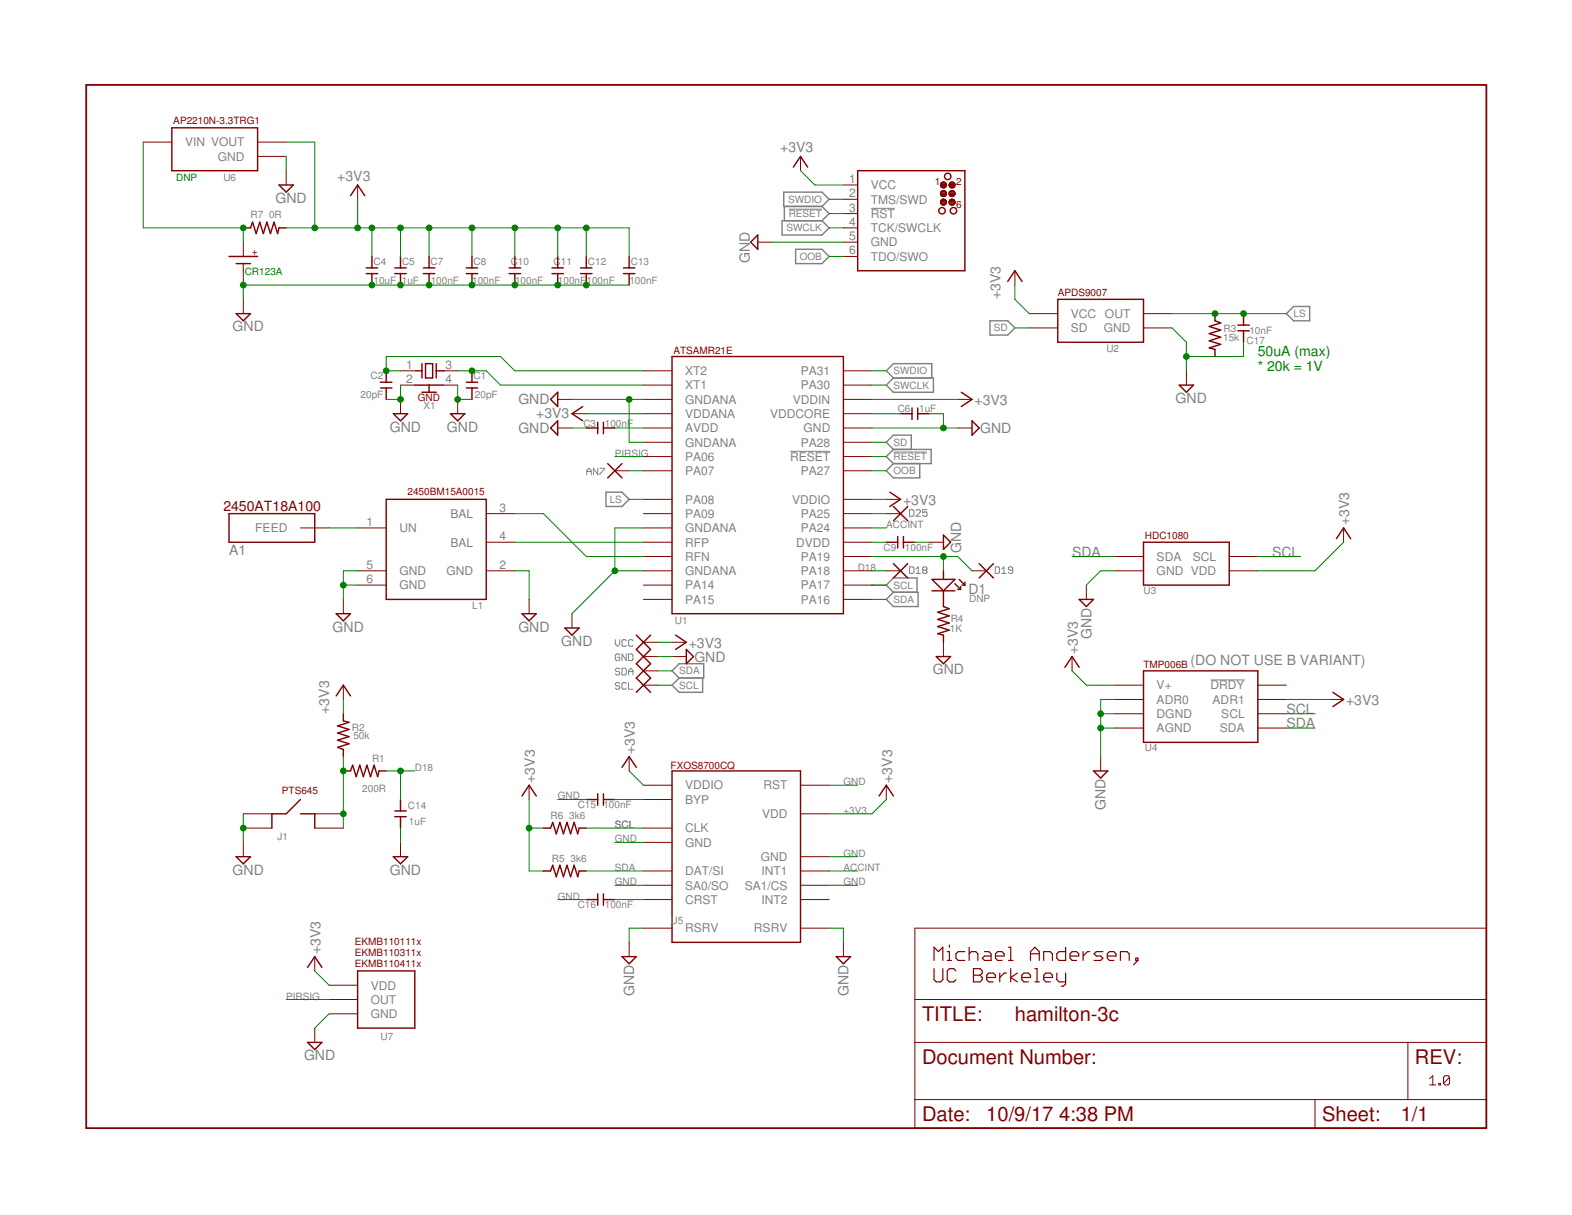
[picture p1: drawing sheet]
<svg xmlns="http://www.w3.org/2000/svg" width="279mm" height="216mm" viewBox="0 0 279 216" stroke-linecap="round" stroke-linejoin="round" font-family="sans-serif">
<g fill="none" stroke="#808080" stroke-width=".18">
<path d="M140.2 37.2h5.9M154.8 37h4.3M104.3 84.4v-.8l.4-.4 .4 .4v.8M104.3 83.8h.8M106.3 83.2v1.2l-.8-1.2v1.2M106.6 83.2h.8v.2l-.8 .8v.2M140.4 80.2h7.2M158.8 80.3h5.9M161.6 90.6h.6l.2 .2v.7l-.2 .2h-.6zM162.8 90.8l.2-.2h.4l.2 .2v.2l-.8 .7h.8M164.8 90.6h-.8v.5l.4-.1 .4 .1v.4l-.2 .2h-.4l-.2-.2M109.4 113.7v.7l.4 .5 .4-.5v-.7"/>
<path d="M110.2 116.4l-.2-.2h-.4l-.2 .2v.8l.2 .2h.4l.2-.2v-.4h-.4M110.2 119l-.2-.3h-.4l-.2 .3v.1l.2 .2h.4l.2 .2-.2 .4h-.4l-.2-.2M110.6 118.7h.5l.2 .3v.7l-.2 .2h-.5zM111.3 113.9l-.2-.2h-.4l-.1 .2v.8l.1 .2h.4l.2-.2M111.3 116.2v1.2l-.7-1.2v1.2M111.7 116.2h.6l.2 .2v.8l-.2 .2h-.6zM111.7 119.9v-.8l.4-.4 .4 .4v.8M111.7 119.3h.8M112.5 113.9l-.2-.2h-.4l-.2 .2v.8l.2 .2h.4l.2-.2M161.6 100.7h.6l.2 .2v.8l-.2 .2h-.6zM162.8 101.9h.8M162.8 101.1l.4-.4v1.2"/>
<path d="M164.2 101.3l-.2 .2v.2l.2 .2h.4l.2-.2v-.2l-.2-.2M164.2 101.3l-.2-.2 .2-.4h.4l.2 .2-.2 .4M164.2 101.3h.4M176.9 100.7h.6l.2 .2v.8l-.2 .2h-.6zM178.1 101.9h.7M178.1 101.1l.3-.4v1.2M180 101.3h-.6l-.2-.2 .2-.4h.4l.2 .2v.8l-.2 .2h-.4l-.2-.2M110.2 121.5l-.2-.2h-.4l-.2 .2v.2l.2 .2h.4l.2 .2-.2 .4h-.4l-.2-.2M111.3 121.5l-.2-.2h-.4l-.1 .2v.8l.1 .2h.4l.2-.2M111.7 121.3v1.2h.8M215.2 120.8h6"/>
</g>
<g fill="none" stroke="#808080" stroke-width=".25">
<path d="M139 39.2h7.1l1.3 1.3-1.3 1.3h-7.1zM139.3 34.1h6.8l1.3 1.3-1.3 1.3h-6.8zM139.4 36.7v2.5M146.1 36.7l1.3 1.3-1.3 1.2M141.4 44.3h4.7l1.3 1.3-1.3 1.2h-4.7zM176 57h3.1l1.3 1.3-1.3 1.2h-3.1zM228.6 55.7l1.3-1.2h2.9v2.5h-2.9zM158.8 67.2l-1.3-1.3 1.3-1.3h6.8v2.6M158.8 67.2h7.1v2.5h-7.1l-1.3-1.3zM158.8 79.9l-1.3 1.2 1.3 1.3M158.8 79.9l-1.3-1.3 1.3-1.3h3.2v2.6M158.8 79.9h6.7v2.5h-6.7"/>
<path d="M107.7 87.5h2.9l1.2 1.2-1.2 1.3h-2.9zM158.8 82.4l-1.3 1.3 1.3 1.2h4.7v-2.5M119.4 119.2l1.3-1.3h4.4v2.6h-4.4zM157.5 106.5l1.3-1.3h4.4v2.6h-4.4zM158.8 105.2l-1.3-1.2 1.3-1.3h4.2v2.5M120.7 120.5l-1.3 1.3 1.3 1.2h4.2v-2.5"/>
</g>
<g fill="none" stroke="#800000" stroke-width=".18">
<path d="M25.5 25.3h5M45.8 25.3h5.1M45.8 27.8h5.1M50.9 30.3v2.6M63.6 32.9v2.5M142.3 27.8v2.5M149.9 32.9h2.5M149.9 35.4h2.5M149.9 38h2.5M43.2 43v2.6M43.2 48.1v2.6M43.2 53.2v2.5"/>
<path d="M134.7 43h2.5M149.9 40.5h2.5M149.9 43h2.5M149.9 45.6h2.5M180.4 48.1v2.6M182.9 55.7h5.1M182.9 58.3h5.1M203.2 55.7h5.1M203.2 58.3h5.1M71.2 65.9h2.5M71.2 68.4h2.5M71.2 71v2.5"/>
<path d="M78.8 65.9h2.5M78.8 68.4h2.5M81.3 71v2.5M99.1 71h2.6M99.1 76.1h2.6M101.7 73.5h2.5M114.4 65.9h5M114.4 68.4h5M114.4 71h5M114.4 73.5h5M114.4 76.1h5M114.4 78.6h5"/>
<path d="M149.9 65.9h5.1M149.9 68.4h5.1M149.9 71h5.1M149.9 73.5h5.1M149.9 76.1h5.1M149.9 78.6h5.1M170.2 71h2.6M170.2 76.1h2.6M210.9 65.9v2.5M53.4 93.8h5.1M63.6 93.8h5M86.4 91.3h5.1"/>
<path d="M86.4 96.4h5.1M109.3 83.7h2.5M114.4 81.1h5M114.4 83.7h5M114.4 88.7h5M114.4 91.3h5M114.4 93.8h5M114.4 96.4h5M114.4 98.9h5M149.9 81.1h5.1M149.9 83.7h5.1M149.9 88.7h5.1"/>
<path d="M149.9 91.3h5.1M149.9 93.8h5.1M149.9 96.4h5.1M149.9 98.9h5.1M157.5 88.7h2.6M157.5 91.3h2.6M165.1 96.4h2.6M198.2 98.9h5M218.5 98.9h5.1M238.8 93.8v2.6M61 106.5v2.6M63.6 101.4h5"/>
<path d="M63.6 104h5M86.4 101.4h5.1M94 106.5v2.6M101.7 109.1v2.5M114.4 101.4h5M114.4 104h5M114.4 106.5h5M114.4 114.1h2.5M114.4 116.7h2.5M114.4 119.2h2.5M119.4 114.1h2.6M119.4 116.7h2.6"/>
<path d="M149.9 101.4h5.1M149.9 104h5.1M149.9 106.5h5.1M157.5 101.4h2.6M167.7 114.1v2.6M172.8 101.4h2.5M190.5 116.7v2.5M193.1 104v2.5M198.2 101.4h5M218.5 101.4h5.1M61 121.8v2.5M94 139.5v2.6"/>
<path d="M111.8 134.5v2.5M114.4 121.8h2.5M114.4 139.5h5M142.3 139.5h5.1M157.5 139.5v2.6M195.6 134.5v2.5M198.2 121.8h5M198.2 124.3h5M198.2 126.8h5M198.2 129.4h5M223.6 121.8h5M223.6 124.3h5"/>
<path d="M223.6 126.8h5M223.6 129.4h5M236.3 124.3h2.5M43.2 149.7v2.5M43.2 147.2h5.1M43.2 144.6h5.1M55.9 147.2h5.1M55.9 144.6h5.1M71.2 149.7v2.5M114.4 142.1h5M114.4 147.2h5M114.4 149.7h5"/>
<path d="M114.4 154.8h5M114.4 157.3h5M114.4 159.9h5M142.3 154.8h5.1M142.3 157.3h5.1M142.3 159.9h5.1M142.3 152.2h5.1M142.3 144.6h5.1M55.9 170v2.5M58.5 177.6h5.1M58.5 175.1h5.1M111.8 167.4v2.6"/>
<path d="M114.4 164.9h5M142.3 164.9h5.1M149.9 167.4v2.6M162.6 164.9h101.6v35.6h-101.6zM162.6 177.6h101.6M55.9 182.7v2.5M58.5 180.1h5.1M162.6 185.2h101.6M162.6 195.4h101.6M233.7 195.4v5.1M250.2 185.2v10.2M254.1 191.7l.6-.5v1.6"/>
<path d="M254.1 192.8h1.1M255.7 192.5h.3v.3h-.3zM257.6 191.4v1.1l-.2 .3h-.6l-.2-.3M257.6 191.4l-.2-.2h-.6l-.2 .2v1.1M257.6 191.4l-1 1.1"/>
</g>
<g fill="none" stroke="#800000" stroke-width=".21">
<path d="M166 170.7v-2.4l.8 .8 .8-.8v2.4M166 172.1v2l.4 .4h.8l.4-.4v-2M168.4 169.1h.3v1.6M168.4 170.7h.7M168.7 167.9v.4M169.9 172.5l-.4-.4h-.8l-.3 .4v1.6l.3 .4h.8l.4-.4M171.5 169.1h-1.2l-.4 .4v.8l.4 .4h1.2M172.3 169.5l.3-.4h.8l.4 .4v1.2M172.3 168.3v2.4M173 172.1h1.2l.4 .4v.4l-.4 .4 .4 .4v.4l-.4 .4h-1.2zM173 173.3h1.2M175 169.1h.7l.4 .4v1.2h-1.1l-.4-.4 .4-.4h1.1"/>
<path d="M175.4 173.7h1.5v-.4l-.4-.4h-.8l-.3 .4v.8l.3 .4h.8M176.9 169.9h1.6v-.4l-.4-.4h-.8l-.4 .4v.8l.4 .4h.8M177.7 172.9v1.6M178.9 172.9h-.4l-.8 .8M179.3 170.7h.7M179.3 168.3h.3v2.4M179.6 172.1v2.4M180.8 172.9l-1.2 .8 1.2 .8M181.6 173.7h1.6v-.4l-.4-.4h-.8l-.4 .4v.8l.4 .4h.8M183.2 170.7v-1.6l.7-.8 .8 .8v1.6M183.2 169.5h1.5M183.9 174.5h.8"/>
<path d="M183.9 172.1h.4v2.4M185.5 170.7v-1.6h1.2l.3 .4v1.2M185.5 173.7h1.5v-.4l-.3-.4h-.8l-.4 .4v.8l.4 .4h.8M187.8 172.9v1.2l.4 .4h1.2M189.4 168.3v2.4h-1.2l-.4-.4v-.8l.4-.4h1.2M189.4 172.9v2l-.4 .3h-.4M190.2 169.9h1.5v-.4l-.4-.4h-.7l-.4 .4v.8l.4 .4h.7M192.5 169.1v1.6M193.7 169.1h-.4l-.8 .8M196 169.1h-1.1l-.4 .4 .4 .4h.7l.4 .4-.4 .4h-1.1M196.8 169.9h1.6v-.4l-.4-.4h-.8l-.4 .4v.8l.4 .4h.8M199.1 170.7v-1.6h1.2l.4 .4v1.2"/>
<path d="M201.9 170.3h.3v.4h-.3zM202.2 170.7l-.7 .7"/>
</g>
<g fill="none" stroke="#800000" stroke-width=".25">
<path d="M30.5 22.7h15.3v7.6h-15.3zM49.6 32.9h2.5l-1.2 1.2zM62.3 34.8l1.3-1.9 1.2 1.9M141 29.7l1.3-1.9 1.3 1.9M152.4 30.3h19.1v17.8h-19.1zM167.2 34.3a.51 .51 0 0 0 .5 .6 .51 .51 0 0 0 .5-.6M167.2 33h1M167.2 32.7h1M167.2 32.8v.2M167.2 32.8a.51 .51 0 0 1 .5-.4 .51 .51 0 0 1 .5 .4M167.2 33l.1 .2M167.2 34.5h1"/>
<path d="M167.2 34.3h1M167.2 35.9h1M167.2 36.1h1M167.3 35.6h.8M167.3 34.1l.4-.2 .4 .2M167.3 33.2l.4 .2 .4-.2M167.3 34.1h.8M167.3 34.1l-.1 .2M167.3 33.2h.8M167.3 32.5h.8M167.3 34.8h.7M167.4 36.3l.3 .1 .3-.1"/>
<path d="M167.4 36.3h.6M167.7 35.4h.1M167.7 35.4a.51 .51 0 0 1 .5 .4 .51 .51 0 0 1-.2 .5M167.7 35.4a.52 .52 0 0 0-.5 .4 .52 .52 0 0 0 .2 .5M168.1 34.1l.1 .2M168.2 32.8v.2M168.2 33l-.1 .2M168.7 34.3a.51 .51 0 0 0 .5 .6 .51 .51 0 0 0 .5-.6M168.7 32.8v.2M168.7 32.8a.51 .51 0 0 1 .5-.4 .51 .51 0 0 1 .5 .4M168.7 33l.1 .2M168.7 33h1"/>
<path d="M168.7 32.7h1M168.7 34.5h1M168.7 34.3h1M168.7 35.9h1M168.7 36.1h1M168.8 35.6h.8M168.8 33.2l.4 .2 .4-.2M168.8 34.1l.4-.2 .4 .2M168.8 34.1l-.1 .2M168.8 34.1h.8M168.8 33.2h.8M168.8 32.5h.8"/>
<path d="M168.8 34.8h.8M168.9 36.3h.6M169.2 35.4h.1M169.2 35.4a.51 .51 0 0 1 .5 .7 .51 .51 0 0 1-.8 .2M169.2 35.4a.52 .52 0 0 0-.5 .4 .52 .52 0 0 0 .2 .5M169.6 34.1l.1 .2M169.7 32.8v.2M169.7 33l-.1 .2M40.7 45.6h5.1M42 46.8h2.5M42 55.7h2.5l-1.3 1.3zM43.2 40.5h1.3l.4-1 .6 2 .7-2 .6 2 .6-2 .7 2 .6-2 .6 2 .3-1h1.3"/>
<path d="M65.1 48.6h2M65.1 47.6h2M66.1 45.6v2M66.1 48.6v2.1M70.2 48.6h2M70.2 47.6h2M71.2 45.6v2M71.2 48.6v2.1M75.2 48.6h2.1M75.2 47.6h2.1M76.3 45.6v2M76.3 48.6v2.1"/>
<path d="M82.9 48.6h2M82.9 47.6h2M83.9 45.6v2M83.9 48.6v2.1M90.5 48.6h2M90.5 47.6h2M91.5 45.6v2M91.5 48.6v2.1M98.1 48.6h2M98.1 47.6h2M99.1 45.6v2M99.1 48.6v2.1"/>
<path d="M103.2 48.6h2M103.2 47.6h2M104.2 45.6v2M104.2 48.6v2.1M110.8 48.6h2M110.8 47.6h2M111.8 45.6v2M111.8 48.6v2.1M134.7 41.8v2.5l-1.3-1.3zM179.1 50l1.3-1.9 1.3 1.9M188 53.2h15.2v7.6h-15.2zM215.9 55.7v1.3l1.1 .4-2.1 .6 2.1 .7-2.1 .6 2.1 .6-2.1 .7 2.1 .6-2.1 .6 1 .3v1.3"/>
<path d="M220 57.8h2M220 58.8h2M221 55.7v2.1M221 58.8v2M67.6 68.9h2.1M67.6 67.9h2.1M68.6 65.9v2M68.6 68.9v2.1M69.9 73.5h2.6l-1.3 1.3zM73.7 68.4h5.1M73.9 65.9h1.1M75 64.6v2.6"/>
<path d="M75 69.7h2.5M75.6 64.6h1.3v2.6h-1.3zM76.3 68.4v1.3M77.5 64.6v2.6M77.5 65.9h1.4M80.1 73.5h2.5l-1.3 1.3zM82.9 68.9h2M82.9 67.9h2M83.9 65.9v2M83.9 68.9v2.1M99.1 69.7v2.5l-1.2-1.2zM99.1 74.8v2.5l-1.2-1.2z"/>
<path d="M103.6 72.2l-1.9 1.3 1.9 1.3M104.2 76.1h2M106.2 75v2.1M107.3 76.1h2M107.3 75v2.1M119.4 63.4h30.5v45.7h-30.5zM160.1 73.5h2M162.1 72.5v2M163.1 73.5h2M163.1 72.5v2M170.9 69.7l1.9 1.3-1.9 1.2M172.8 74.8l1.2 1.3-1.2 1.2z"/>
<path d="M209.6 68.4h2.5l-1.2 1.3zM40.7 91.3h15.2v5.1h-15.2zM68.6 88.7h17.8v17.8h-17.8zM108 82.4l2.6 2.5M110.6 82.4l-2.6 2.5M157.5 96.4h2.1M158.2 87.5l1.9 1.2-1.9 1.3M158.8 90l2.5 2.5M159.6 95.3v2.1M160.6 96.4h2M160.6 95.3v2.1M161.3 90l-2.5 2.5"/>
<path d="M167.7 95.1l1.3 1.3-1.3 1.2zM203.2 96.4h15.3v7.6h-15.3zM237.5 95.7l1.3-1.9 1.3 1.9M59.8 109.1h2.5l-1.3 1.2zM92.8 109.1h2.5l-1.3 1.2zM100.4 111.6h2.5l-1.2 1.3zM113.1 112.9l2.5 2.5-2.5 2.5 2.5 2.6-2.5 2.5M115.6 112.9l-2.5 2.5 2.5 2.5-2.5 2.6 2.5 2.5M120.1 112.9l1.9 1.2-1.9 1.3M122 115.4l1.3 1.3-1.3 1.2zM158.8 100.2l2.5 2.5M161.3 100.2l-2.5 2.5"/>
<path d="M165.7 103h4l-2 2zM165.7 105h4M166.4 116.7h2.6l-1.3 1.2zM167.7 101.4v1.6M167.7 105v2.8l1 .4-2 .6 2 .6-2 .7 2 .6-2 .6 2 .7-2 .6 1 .3v1.2M169.7 103.7l1 1M170.2 104.7h.5M170.5 103l1 1M170.7 104.2v.5M171 104h.5M171.5 103.5v.5M174 100.2l2.6 2.5"/>
<path d="M176.6 100.2l-2.6 2.5M189.3 118.6l1.2-1.9 1.3 1.9M191.8 106.5h2.6l-1.3 1.3zM203.2 119.2h20.4v12.7h-20.4zM59.8 123.7l1.2-1.9 1.3 1.9M61 137h1.3l.4-1 .6 2 .6-2 .7 2 .6-2 .6 2 .7-2 .6 2 .3-1h1.2M61 126.8v1.3l1 .3-2 .6 2 .6-2 .7 2 .6-2 .6 2 .7-2 .6 1 .4v1.3M110.6 136.4l1.2-1.9 1.3 1.9M119.4 137h22.9v30.4h-22.9zM194.4 137h2.5l-1.3 1.3zM236.9 123l1.9 1.3-1.9 1.3M42 152.2h2.5l-1.3 1.3z"/>
<path d="M53.4 144.6h2.5v2.6M53.4 142.1l-2.5 2.5h-2.6v2.6M69.9 152.2h2.6l-1.3 1.3zM70.2 145.1h2M70.2 144.1h2M71.2 142.1v2M71.2 145.1v2.1M92.8 141.4l1.2-1.9 1.3 1.9M96.6 154.8h1.3l.3-1 .7 2 .6-2 .6 2 .7-2 .6 2 .6-2 .7 2 .2-1h1.3M96.6 147.2h1.3l.3-1.1 .7 2.1 .6-2.1 .6 2.1 .7-2.1 .6 2.1 .6-2.1 .7 2.1 .2-1h1.3M104.2 142.1h2M104.2 159.9h2"/>
<path d="M106.2 141.1v2M106.2 158.8v2.1M107.3 141.1v2M107.3 158.8v2.1M107.3 142.1h2M107.3 159.9h2M156.3 141.4l1.2-1.9 1.3 1.9M54.7 171.9l1.2-1.9 1.3 1.9M63.6 172.5h10.1v10.2h-10.1zM110.6 170h2.5l-1.3 1.3zM148.6 170h2.6l-1.3 1.3zM54.7 185.2h2.5l-1.3 1.3z"/>
<circle cx="167.4" cy="37.4" r=".57"/>
<circle cx="168.4" cy="31.3" r=".57"/>
<circle cx="169.5" cy="37.4" r=".57"/>
</g>
<path d="M43.2 46.8v1.3" fill="none" stroke="#800000" stroke-width=".19"/>
<path d="M15.3 15.1h248.9v185.4h-248.9z" fill="none" stroke="#800000" stroke-width=".32"/>
<g fill="none" stroke="#008000" stroke-width=".18">
<path d="M25.5 25.3v15.2h17.7v2.5M50.9 27.8v2.5M50.9 25.3h5v15.2M63.6 35.4v5.1M142.3 30.3l2.5 2.6h5.1M147.4 35.4h2.5M147.4 38h2.5M50.9 40.5h60.9v5.1M66.1 40.5v5.1M71.2 40.5v5.1M76.3 40.5v5.1M83.9 40.5v5.1"/>
<path d="M91.5 40.5v5.1M99.1 40.5v5.1M104.2 40.5v5.1M111.8 50.7h-68.6v2.5M137.2 43h12.7M147.4 40.5h2.5M147.4 45.6h2.5M180.4 50.7v2.5l2.5 2.5M180.4 58.3h2.5M208.3 58.3l2.6 2.5v5.1M208.3 55.7h20.3M71.2 68.4v2.6h-2.6"/>
<path d="M71.2 65.9h-2.6v-2.5h20.4l2.5 2.5h22.9M81.3 68.4v2.6h2.6M81.3 65.9h5.1l2.6 2.5h25.4M101.7 71h12.7M101.7 76.1h2.5M104.2 73.5h10.2M109.3 76.1h5.1M111.8 71v7.6h2.6M155 71h15.2M155 76.1h15.2M155 78.6h2.5M155 73.5h5.1"/>
<path d="M155 65.9h2.5M155 68.4h2.5M165.1 73.5h2.6v2.6M221 60.8v2.6h-10.1M58.5 93.8h5.1M91.5 91.3h5.1l7.6 7.6h10.2M91.5 96.4h22.9M109.3 81.1h5.1M111.8 88.7h2.6M111.8 83.7h2.6M114.4 93.8h-5.1v7.6M155 98.9h15.2l2.6 2.5"/>
<path d="M155 91.3h2.5M155 93.8h2.5M155 96.4h2.5M155 88.7h2.5M155 81.1h2.5M155 83.7h2.5M162.6 96.4h2.5M167.7 98.9v2.5M190.5 98.9h7.7M223.6 98.9h7.6M238.8 96.4l-5.1 5h-10.1M61 104h2.6"/>
<path d="M63.6 101.4h-2.6v5.1M91.5 101.4h2.5v5.1M109.3 101.4h5.1M109.3 101.4l-7.6 7.7M116.9 116.7h2.5M116.9 114.1h2.5M116.9 119.2h2.5M155 101.4h2.5M155 104h2.5M155 106.5h2.5M190.5 119.2l2.6 2.6h5.1M198.2 101.4h-2.6l-2.5 2.6"/>
<path d="M61 124.3v2.5M61 134.5v12.7M68.6 137h5.1M71.2 137v5.1M111.8 137l2.6 2.5M116.9 121.8h2.5M147.4 139.5h5M195.6 126.8h2.6M195.6 129.4h2.6M198.2 124.3h-2.6v10.2M228.6 126.8h5.1M228.6 129.4h5.1"/>
<path d="M228.6 124.3h7.7M43.2 144.6v5.1M71.2 147.2v2.5M94 142.1v12.7h2.6M94 147.2h2.6M99.1 142.1h5.1M99.1 159.9h5.1M104.2 147.2h10.2M104.2 154.8h10.2M109.3 157.3h5.1M109.3 142.1h5.1M109.3 159.9h5.1"/>
<path d="M109.3 149.7h5.1M147.4 157.3h5M147.4 152.2h5M147.4 154.8h5M157.5 142.1l-2.5 2.5h-7.6M50.9 177.6h7.6M55.9 172.5l2.6 2.6M114.4 164.9h-2.6v2.5M147.4 164.9h2.5v2.5M58.5 180.1l-2.6 2.6"/>
</g>
<g fill="#008000" stroke="#008000" stroke-width=".18">
<circle cx="61" cy="104" r=".51"/>
<circle cx="71.2" cy="71" r=".51"/>
<circle cx="81.3" cy="71" r=".51"/>
<circle cx="210.9" cy="63.4" r=".51"/>
<circle cx="66.1" cy="50.7" r=".51"/>
<circle cx="43.2" cy="50.7" r=".51"/>
<circle cx="76.3" cy="50.7" r=".51"/>
<circle cx="71.2" cy="50.7" r=".51"/>
<circle cx="83.9" cy="50.7" r=".51"/>
<circle cx="91.5" cy="50.7" r=".51"/>
<circle cx="99.1" cy="50.7" r=".51"/>
<circle cx="104.2" cy="50.7" r=".51"/>
<circle cx="109.3" cy="101.4" r=".51"/>
<circle cx="111.8" cy="71" r=".51"/>
<circle cx="167.7" cy="76.1" r=".51"/>
<circle cx="195.6" cy="129.4" r=".51"/>
<circle cx="195.6" cy="126.8" r=".51"/>
<circle cx="43.2" cy="147.2" r=".51"/>
<circle cx="68.6" cy="65.9" r=".51"/>
<circle cx="83.9" cy="65.9" r=".51"/>
<circle cx="71.2" cy="40.5" r=".51"/>
<circle cx="76.3" cy="40.5" r=".51"/>
<circle cx="83.9" cy="40.5" r=".51"/>
<circle cx="91.5" cy="40.5" r=".51"/>
<circle cx="99.1" cy="40.5" r=".51"/>
<circle cx="66.1" cy="40.5" r=".51"/>
<circle cx="104.2" cy="40.5" r=".51"/>
<circle cx="63.6" cy="40.5" r=".51"/>
<circle cx="55.9" cy="40.5" r=".51"/>
<circle cx="94" cy="147.2" r=".51"/>
<circle cx="215.9" cy="55.7" r=".51"/>
<circle cx="221" cy="55.7" r=".51"/>
<circle cx="167.7" cy="98.9" r=".51"/>
<circle cx="71.2" cy="137" r=".51"/>
<circle cx="61" cy="137" r=".51"/>
<circle cx="61" cy="144.6" r=".51"/>
<circle cx="43.2" cy="40.5" r=".51"/>
</g>
<g font-size="3.6" fill="#800000">
<text x="163.9" y="181.4">TITLE:</text>
<text x="180.4" y="181.4">hamilton-3c</text>
<text x="163.9" y="189">Document Number:</text>
<text x="251.5" y="189">REV:</text>
<text x="163.9" y="199.2">Date:</text>
<text x="175.3" y="199.2">10/9/17</text>
<text x="188.2" y="199.2">4:38 PM</text>
<text x="235" y="199.2">Sheet:</text>
<text x="249" y="199.2">1/1</text>
</g>
<g font-size="2.5" fill="#808080">
<text x="138.7" y="27">+3V3</text>
<text x="59.9" y="32.1">+3V3</text>
<text x="49" y="36">GND</text>
<text x="133.3" y="46.7" transform="rotate(-90 133.3 46.7)">GND</text>
<text x="177.8" y="53.2" transform="rotate(-90 177.8 53.2)">+3V3</text>
<text x="41.3" y="58.9">GND</text>
<text x="92.1" y="71.9">GND</text>
<text x="173.2" y="72">+3V3</text>
<text x="209" y="71.6">GND</text>
<text x="69.3" y="76.7">GND</text>
<text x="79.4" y="76.7">GND</text>
<text x="92.1" y="76.9">GND</text>
<text x="95.3" y="74.3">+3V3</text>
<text x="174.2" y="76.9">GND</text>
<text x="160.5" y="89.8">+3V3</text>
<text x="239.8" y="93.4" transform="rotate(-90 239.8 93.4)">+3V3</text>
<text x="40.7" y="98.6">A1</text>
<text x="170.9" y="98.3" transform="rotate(-90 170.9 98.3)">GND</text>
<text x="190.5" y="98.9">SDA</text>
<text x="226.1" y="98.9">SCL</text>
<text x="172.1" y="105.5">D1</text>
<text x="59.1" y="112.2">GND</text>
<text x="92.1" y="112.2">GND</text>
<text x="194" y="113.5" transform="rotate(-90 194 113.5)">GND</text>
<text x="99.8" y="114.8">GND</text>
<text x="122.4" y="115.1">+3V3</text>
<text x="123.4" y="117.6">GND</text>
<text x="165.8" y="119.8">GND</text>
<text x="191.6" y="116.2" transform="rotate(-90 191.6 116.2)">+3V3</text>
<text x="211.6" y="118.2">(DO NOT USE B VARIANT)</text>
<text x="239.2" y="125.3">+3V3</text>
<text x="58.5" y="126.8" transform="rotate(-90 58.5 126.8)">+3V3</text>
<text x="228.6" y="129.4">SDA</text>
<text x="228.6" y="126.8">SCL</text>
<text x="112.8" y="134" transform="rotate(-90 112.8 134)">+3V3</text>
<text x="95.1" y="139.1" transform="rotate(-90 95.1 139.1)">+3V3</text>
<text x="158.5" y="139.1" transform="rotate(-90 158.5 139.1)">+3V3</text>
<text x="196.5" y="144" transform="rotate(-90 196.5 144)">GND</text>
<text x="41.3" y="155.4">GND</text>
<text x="69.3" y="155.4">GND</text>
<text x="57" y="169.6" transform="rotate(-90 57 169.6)">+3V3</text>
<text x="112.7" y="177" transform="rotate(-90 112.7 177)">GND</text>
<text x="150.8" y="177" transform="rotate(-90 150.8 177)">GND</text>
<text x="54" y="188.4">GND</text>
</g>
<g font-size="2.5" fill="#008000">
<text x="223.6" y="63.2">50uA (max)</text>
<text x="223.6" y="65.9">* 20k = 1V</text>
</g>
<text font-size="2.5" fill="#800000" x="39.7" y="90.8">2450AT18A100</text>
<g font-size="2.1" fill="#808080">
<text x="32.9" y="26">VIN VOUT</text>
<text x="38.7" y="28.6">GND</text>
<text x="150.9" y="32.5">1</text>
<text x="150.9" y="35.1">2</text>
<text x="154.8" y="33.6">VCC</text>
<text x="150.9" y="37.6">3</text>
<text x="150.9" y="40.1">4</text>
<text x="154.8" y="36.2">TMS/SWD</text>
<text x="154.8" y="38.7">RST</text>
<text x="154.8" y="41.3">TCK/SWCLK</text>
<text x="150.9" y="42.7">5</text>
<text x="150.9" y="45.2">6</text>
<text x="154.8" y="43.8">GND</text>
<text x="154.8" y="46.3">TDO/SWO</text>
<text x="190.3" y="56.5">VCC</text>
<text x="190.3" y="59">SD</text>
<text x="196.2" y="59">GND</text>
<text x="196.4" y="56.5">OUT</text>
<text x="72.2" y="65.5">1</text>
<text x="79.2" y="65.5">3</text>
<text x="72.2" y="68.1">2</text>
<text x="79.2" y="68.1">4</text>
<text x="121.8" y="66.6">XT2</text>
<text x="121.8" y="69.2">XT1</text>
<text x="121.8" y="71.7">GNDANA</text>
<text x="140.9" y="71.7">VDDIN</text>
<text x="142.3" y="69.2">PA30</text>
<text x="142.3" y="66.6">PA31</text>
<text x="121.8" y="74.3">VDDANA</text>
<text x="121.8" y="76.8">AVDD</text>
<text x="136.9" y="74.3">VDDCORE</text>
<text x="142.8" y="76.8">GND</text>
<text x="121.8" y="79.3">GNDANA</text>
<text x="121.8" y="81.9">PA06</text>
<text x="140.4" y="81.9">RESET</text>
<text x="142.3" y="79.3">PA28</text>
<text x="121.8" y="84.4">PA07</text>
<text x="121.8" y="89.5">PA08</text>
<text x="140.8" y="89.5">VDDIO</text>
<text x="142.3" y="84.4">PA27</text>
<text x="45.4" y="94.6">FEED</text>
<text x="65.1" y="93.5">1</text>
<text x="71" y="94.6">UN</text>
<text x="80" y="92">BAL</text>
<text x="88.8" y="90.9">3</text>
<text x="121.8" y="92">PA09</text>
<text x="121.8" y="94.6">GNDANA</text>
<text x="142.3" y="94.6">PA24</text>
<text x="142.3" y="92">PA25</text>
<text x="65.1" y="101.1">5</text>
<text x="80" y="97.1">BAL</text>
<text x="88.8" y="96">4</text>
<text x="88.8" y="101.1">2</text>
<text x="121.8" y="97.1">RFP</text>
<text x="121.8" y="99.7">RFN</text>
<text x="141.5" y="97.1">DVDD</text>
<text x="142.3" y="99.7">PA19</text>
<text x="205.6" y="99.7">SDA</text>
<text x="212" y="99.7">SCL</text>
<text x="65.1" y="103.6">6</text>
<text x="71" y="102.2">GND</text>
<text x="71" y="104.7">GND</text>
<text x="79.3" y="102.2">GND</text>
<text x="121.8" y="102.2">GNDANA</text>
<text x="121.8" y="104.7">PA14</text>
<text x="121.8" y="107.3">PA15</text>
<text x="142.3" y="107.3">PA16</text>
<text x="142.3" y="104.7">PA17</text>
<text x="142.3" y="102.2">PA18</text>
<text x="205.6" y="102.2">GND VDD</text>
<text x="205.6" y="122.5">V+</text>
<text x="205.6" y="125.1">ADR0</text>
<text x="215.2" y="122.5">DRDY</text>
<text x="215.5" y="125.1">ADR1</text>
<text x="205.6" y="127.6">DGND</text>
<text x="205.6" y="130.1">AGND</text>
<text x="216.8" y="130.1">SDA</text>
<text x="217.1" y="127.6">SCL</text>
<text x="121.8" y="140.3">VDDIO</text>
<text x="121.8" y="142.8">BYP</text>
<text x="135.7" y="140.3">RST</text>
<text x="121.8" y="147.9">CLK</text>
<text x="135.4" y="145.4">VDD</text>
<text x="121.8" y="150.4">GND</text>
<text x="121.8" y="155.5">DAT/SI</text>
<text x="135.2" y="153">GND</text>
<text x="135.3" y="155.5">INT1</text>
<text x="121.8" y="158.1">SA0/SO</text>
<text x="121.8" y="160.6">CRST</text>
<text x="132.4" y="158.1">SA1/CS</text>
<text x="135.3" y="160.6">INT2</text>
<text x="121.8" y="165.7">RSRV</text>
<text x="134" y="165.7">RSRV</text>
<text x="65.9" y="175.8">VDD</text>
<text x="65.9" y="178.4">OUT</text>
<text x="65.9" y="180.9">GND</text>
</g>
<g font-size="1.8" fill="#800000">
<text x="30.8" y="22.1">AP2210N-3.3TRG1</text>
<text x="166.2" y="32.9">1</text>
<text x="170" y="32.9">2</text>
<text x="170" y="36.9">6</text>
<text x="44.8" y="45.3">+</text>
<text x="188" y="52.7">APDS9007</text>
<text x="119.7" y="62.8">ATSAMR21E</text>
<text x="74.3" y="71.2">GND</text>
<text x="72.4" y="88">2450BM15A0015</text>
<text x="203.5" y="95.8">HDC1080</text>
<text x="203.2" y="118.7">TMP006B</text>
<text x="119.2" y="136.7">FXOS8700CQ</text>
<text x="50.1" y="141.1">PTS645</text>
<text x="63.1" y="168">EKMB110111x</text>
<text x="63.1" y="169.9">EKMB110311x</text>
<text x="63.1" y="171.8">EKMB110411x</text>
</g>
<g font-size="1.8" fill="#008000">
<text x="31.3" y="32.1">DNP</text>
<text x="43.5" y="48.9">CR123A</text>
</g>
<g font-size="1.8" fill="#808080">
<text x="39.7" y="32.1">U6</text>
<text x="44.5" y="38.7">R7</text>
<text x="47.8" y="38.7">0R</text>
<text x="139.8" y="41.1">SWCLK</text>
<text x="140.1" y="36">SWDIO</text>
<text x="140.2" y="38.6">RESET</text>
<text x="66.4" y="47.1">C4</text>
<text x="71.5" y="47.1">C5</text>
<text x="76.5" y="47.1">C7</text>
<text x="84.2" y="47.1">C8</text>
<text x="90.8" y="47.1">C10</text>
<text x="98.4" y="47.1">C11</text>
<text x="104.5" y="47.1">C12</text>
<text x="112.1" y="47.1">C13</text>
<text x="142.1" y="46.2">OOB</text>
<text x="66.4" y="50.4">10uF</text>
<text x="71.4" y="50.4">1uF</text>
<text x="76.6" y="50.4">100nF</text>
<text x="83.9" y="50.4">100nF</text>
<text x="91.5" y="50.4">100nF</text>
<text x="99.2" y="50.4">100nF</text>
<text x="104.2" y="50.4">100nF</text>
<text x="111.9" y="50.4">100nF</text>
<text x="176.6" y="58.9">SD</text>
<text x="217.5" y="59">R3</text>
<text x="222.1" y="59.3">10nF</text>
<text x="229.9" y="56.4">LS</text>
<text x="196.6" y="62.6">U2</text>
<text x="217.4" y="60.6">15k</text>
<text x="221.6" y="61.1">C17</text>
<text x="64.1" y="70.7">20pF</text>
<text x="65.9" y="67.4">C2</text>
<text x="84.2" y="67.4">C1</text>
<text x="84.4" y="70.7">20pF</text>
<text x="158.8" y="66.5">SWDIO</text>
<text x="158.8" y="69.1">SWCLK</text>
<text x="75.2" y="72.7">X1</text>
<text x="103.7" y="75.8">C3</text>
<text x="107.5" y="75.8">100nF</text>
<text x="159.6" y="73.2">C6</text>
<text x="163.4" y="73.2">1uF</text>
<text x="109.3" y="81.1">PIRSIG</text>
<text x="158.8" y="79.2">SD</text>
<text x="158.8" y="81.8">RESET</text>
<text x="108.4" y="89.4">LS</text>
<text x="158.8" y="84.3">OOB</text>
<text x="157.5" y="93.8">ACCINT</text>
<text x="152.5" y="101.4">D18</text>
<text x="157" y="97.9">C9</text>
<text x="160.8" y="97.9">100nF</text>
<text x="158.8" y="107.1">SDA</text>
<text x="158.8" y="104.6">SCL</text>
<text x="172.3" y="107">DNP</text>
<text x="203.2" y="105.5">U3</text>
<text x="83.9" y="108.3">L1</text>
<text x="119.9" y="110.8">U1</text>
<text x="168.8" y="112.4">1K</text>
<text x="169" y="110.6">R4</text>
<text x="120.7" y="119.8">SDA</text>
<text x="120.7" y="122.4">SCL</text>
<text x="62.6" y="129.9">R2</text>
<text x="62.8" y="131.4">50k</text>
<text x="66.1" y="135.5">R1</text>
<text x="73.7" y="137">D18</text>
<text x="203.5" y="133.4">U4</text>
<text x="64.4" y="140.8">200R</text>
<text x="72.5" y="143.8">C14</text>
<text x="99.1" y="142.1">GND</text>
<text x="102.7" y="143.6">C15</text>
<text x="107.2" y="143.6">100nF</text>
<text x="149.9" y="139.5">GND</text>
<text x="49.3" y="149.2">J1</text>
<text x="72.7" y="146.6">1uF</text>
<text x="97.9" y="145.6">R6</text>
<text x="101.2" y="145.6">3k6</text>
<text x="109.3" y="149.7">GND</text>
<text x="109.3" y="147.1">SCL</text>
<text x="149.9" y="144.6">+3V3</text>
<text x="98.1" y="153.2">R5</text>
<text x="101.4" y="153.2">3k6</text>
<text x="109.3" y="154.8">SDA</text>
<text x="149.9" y="152.2">GND</text>
<text x="149.9" y="154.8">ACCINT</text>
<text x="99.1" y="159.8">GND</text>
<text x="102.7" y="161.4">C16</text>
<text x="107.5" y="161.4">100nF</text>
<text x="109.3" y="157.3">GND</text>
<text x="149.9" y="157.3">GND</text>
<text x="119.2" y="164.2">U5</text>
<text x="50.9" y="177.6">PIRSIG</text>
<text x="67.6" y="184.7">U7</text>
</g>
</svg>
